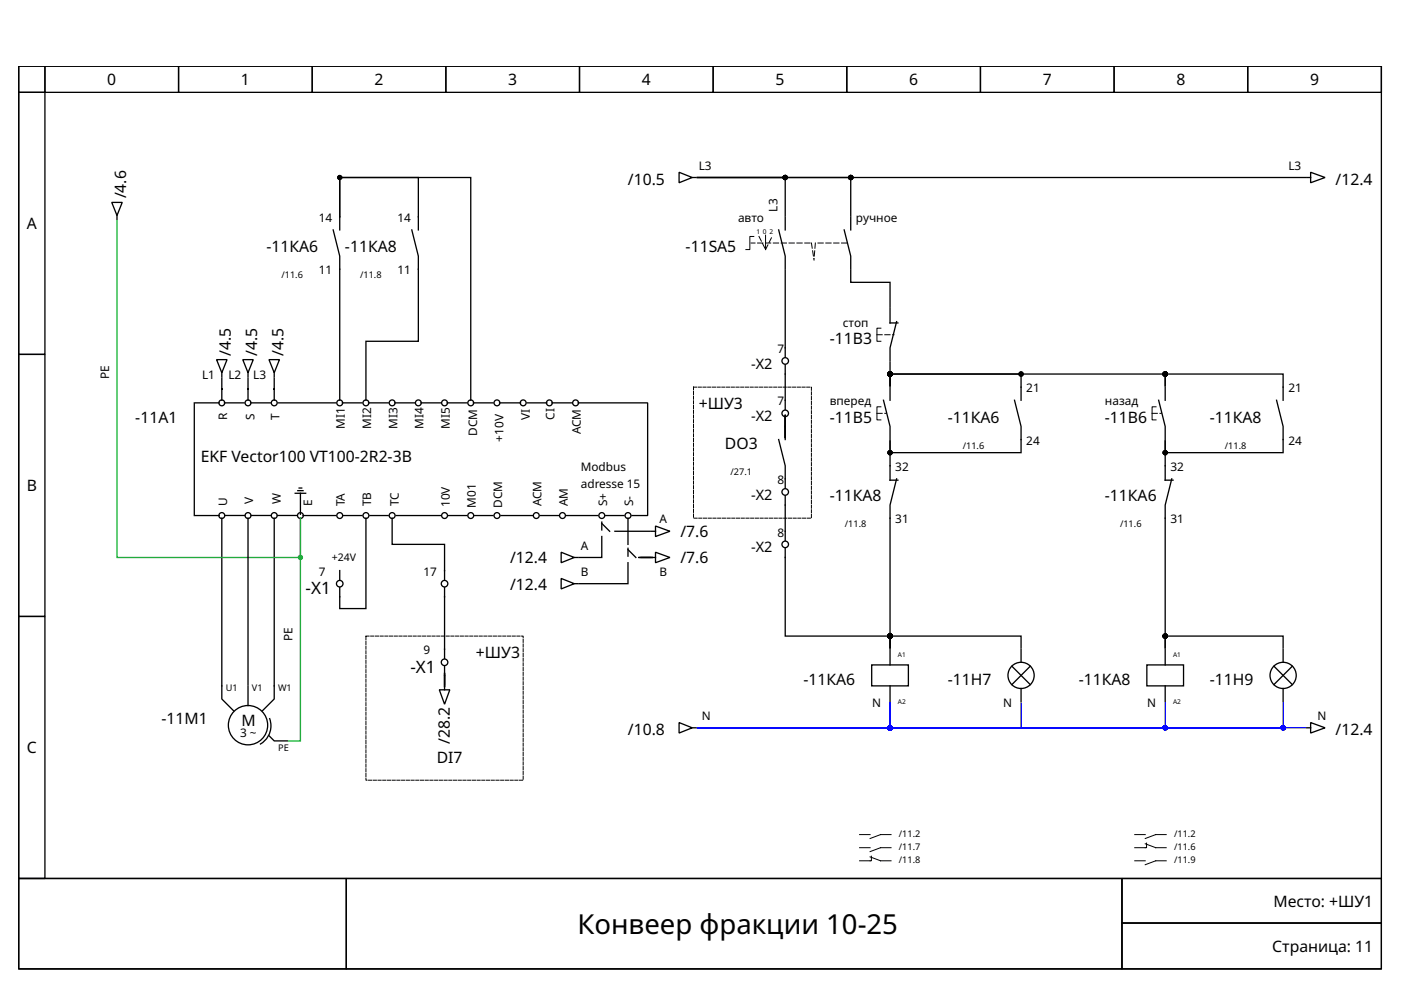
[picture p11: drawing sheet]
<svg xmlns="http://www.w3.org/2000/svg" width="297mm" height="210mm" viewBox="0 0 297 210" stroke-linecap="round" stroke-linejoin="round" font-family="sans-serif">
<g fill="none" stroke="#000" stroke-width=".28">
<path d="M4 14h288.9v172.3h-288.9zM4 14h5.5v5.6h-5.5zM4 19.6h5.5v55.5h-5.5zM9.5 14h28.4v5.6h-28.4zM37.9 14h28.3v5.6h-28.3zM66.2 14h28.3v5.6h-28.3zM94.5 14h28.4v5.6h-28.4zM122.9 14h28.3v5.6h-28.3zM151.2 14h28.3v5.6h-28.3zM179.5 14h28.4v5.6h-28.4zM207.9 14h28.3v5.6h-28.3zM236.2 14h28.3v5.6h-28.3z"/>
<path d="M264.5 14h28.4v5.6h-28.4zM144 36.5l2.8 1.1-2.8 1.1zM146.8 37.6h.8M147.9 37.6h128.9M147.9 37.6h32.5v8.1M147.9 37.6h18.6v8.1M277 37.6h.9M277.9 36.5l3 1.1-3 1.1zM23.7 42.9h2.2l-1.1 2.8zM24.8 45.7v.8M70.6 48.7l1.4 5.6v30.6M72 46v-8.4h16.7v11.1"/>
<path d="M72 46v-8.4h27.8v47.3M72 46v2.7M87.3 48.7l1.4 5.6v18.1h-11.1v12.5M165.1 48.7l1.4 5.6v2.8M166.5 57.4v18.3M166.5 46v2.7M179 48.7l1.4 5.6v2.8M180.4 57.4v2.5h8.3v5.2M180.4 46v2.7M4 75.1h5.5v55.6h-5.5zM45.9 76.3h2.2l-1.1 2.7zM47 79v.9"/>
<path d="M51.5 76.3h2.2l-1.1 2.7zM52.6 79v.9M57 76.3h2.3l-1.2 2.7zM58.1 79v.9M166.5 77.4v9.4M188.7 76.8v5M188.7 65.4v3.1h1.7M190.1 68.2l-1.4 5.5v2.8M41.2 85.4v23.9M41.5 85.4h5M47 80.1v4.8M47.6 85.4h4.2"/>
<path d="M52.6 80.1v4.8M53.1 85.4h4.2M58.1 80.1v4.8M59 85.4h12.2M72.6 85.4h4.2M78.1 85.4h4.2M83.7 85.4h4.2M89.3 85.4h4.1M94.8 85.4h4.2M100.4 85.4h4.1M105.9 85.4h4.5M111.8 85.4h4.1"/>
<path d="M117 85.4h4.2M122.6 85.4h14.7v23.9h-3.3M165.1 93.2l1.4 5.6v4.7M166.5 87.9v5zM166.5 88.5v4.7M187.3 84.9l1.4 5.5v2.8M188.7 81.8v-2.5h58.3v2.5v-2.5h25v5.6M188.7 81.8v-2.5h27.8v5.6M188.7 82.1v2.8M215.1 84.9l1.4 5.5v5.6h-27.8v-2.5v8.3h1.7M245.7 84.9l1.3 5.5v2.8M247 82.1v2.8"/>
<path d="M270.7 84.9l1.3 5.5v5.6h-25v-2.5v8.3h1.7M41.5 109.3h5M47 109.9v38.3l2.5 2.5M47.7 109.3h4.2M52.6 109.9v35.2M53.3 109.3h4.1M58.1 109.9v38.3l-2.5 2.5M58.8 109.3h4.2M62.6 104.6h2.2M63.1 104h1.2M63.4 103.5h.6M63.7 104.6v4.4"/>
<path d="M64.3 109.3h6.9M72.9 109.3h3.9M77.6 109.9v19.1h-5.6v-4.4M78.4 109.3h3.9M83.1 109.9v5.5h11.2v7.5M84 109.3h9.4M95.1 109.3h3.9M100.6 109.3h3.9M106.2 109.3h6.7M114.5 109.3h3.9M119 117.1l2.8 1.1-2.8 1.1zM120.1 109.3h6.7"/>
<path d="M121.8 118.2h.8M127.6 113.8v4.4h-4.7M127.6 111l1.7 1.6M127.6 110.7v1.7M128.4 109.3h3.9M130.4 112.6h7.5M133.1 119.3v4.5h-10.2M133.1 109.9v5.5M133.1 116.3v1.6M133.1 116.5l1.7 1.7M135.9 118.2h2.5h-3h2.5M138.1 112.6h.9"/>
<path d="M138.1 118.2h.9M139 111.5l3 1.1-3 1.2zM139 117.1l3 1.1-3 1.1zM166.5 105.1v9.5M166.5 116.3v18.6h22.2v2.5M190.1 101.5l-1.4 5.6v30.3M248.4 101.5l-1.4 5.6v30.3v-2.5h25v2.5M4 130.7h5.5v55.6h-5.5zM72 121v1.9M94.3 124.6v15M119 122.6l2.8 1.2-2.8 1.1zM121.8 123.8h.8"/>
<path d="M188.7 137.4v-3.2v.7h27.8v2.5M188.7 137.6v3.4M216.5 137.6v2.8M247 137.6v3.4M272 137.6v2.8M52.6 145.4v4.2M57 156l1.1 1.1h2.8M57.2 152.4a4.4 4.4 0 0 1-2 5.3M93.1 146.3h2.3l-1.1 3zM94.3 141.3v4.4v-3.1v2.5M94.3 145.4v.9M144 153.2l2.8 1.1-2.8 1.1z"/>
<path d="M146.8 154.3h.8M184.8 141h7.8v4.4h-7.8zM188.7 145.4v3.4M214.5 141.2l3.9 4M216.5 146v2.8M218.4 141.2l-3.9 4M243.2 141h7.7v4.4h-7.7zM247 145.4v3.4M270.1 141.2l3.9 4M272 146v2.8M274 141.2l-3.9 4M277 154.3h.9"/>
<path d="M277.9 153.2l3 1.1-3 1.1zM4 186.3h288.9v19.1h-288.9z"/>
<circle cx="166.5" cy="76.5" r=".69"/>
<circle cx="47" cy="85.4" r=".62"/>
<circle cx="52.6" cy="85.4" r=".62"/>
<circle cx="58.1" cy="85.4" r=".62"/>
<circle cx="72" cy="85.4" r=".62"/>
<circle cx="77.6" cy="85.4" r=".62"/>
<circle cx="83.1" cy="85.4" r=".62"/>
<circle cx="88.7" cy="85.4" r=".62"/>
<circle cx="94.3" cy="85.4" r=".62"/>
<circle cx="99.8" cy="85.4" r=".62"/>
<circle cx="105.4" cy="85.4" r=".62"/>
<circle cx="110.9" cy="85.4" r=".62"/>
<circle cx="116.5" cy="85.4" r=".62"/>
<circle cx="122" cy="85.4" r=".62"/>
<circle cx="166.5" cy="87.6" r=".69"/>
<circle cx="47" cy="109.3" r=".62"/>
<circle cx="52.6" cy="109.3" r=".62"/>
<circle cx="58.1" cy="109.3" r=".62"/>
<circle cx="63.7" cy="109.3" r=".62"/>
<circle cx="72" cy="109.3" r=".62"/>
<circle cx="77.6" cy="109.3" r=".62"/>
<circle cx="83.1" cy="109.3" r=".62"/>
<circle cx="94.3" cy="109.3" r=".62"/>
<circle cx="99.8" cy="109.3" r=".62"/>
<circle cx="105.4" cy="109.3" r=".62"/>
<circle cx="113.7" cy="109.3" r=".62"/>
<circle cx="119.3" cy="109.3" r=".62"/>
<circle cx="127.6" cy="109.3" r=".62"/>
<circle cx="133.1" cy="109.3" r=".62"/>
<circle cx="166.5" cy="104.3" r=".69"/>
<circle cx="166.5" cy="115.4" r=".69"/>
<circle cx="72" cy="123.8" r=".69"/>
<circle cx="94.3" cy="123.8" r=".69"/>
<circle cx="52.6" cy="153.8" r="4.2"/>
<circle cx="94.3" cy="140.4" r=".69"/>
<circle cx="216.5" cy="143.2" r="2.78"/>
<circle cx="272" cy="143.2" r="2.78"/>
</g>
<g fill="none" stroke="#000" stroke-width=".21">
<path d="M159.8 50.1h-.8v2.8h-.9M162.3 49.9v3M186.8 69.6h-.9v2.8h.9M186.8 86.3h-.9v2.7h.9M245.1 86.3h-.8v2.7h.8M182.3 177h2.2M182.3 179.7h2.2M188.9 177h-2.2l-2.2 .8M188.9 179.7h-2.2l-2.2 .9M240.6 177h2.2M242.8 178.9l2.2 .8h2.3M243.1 178.8v.9h-2.5"/>
<path d="M247.3 177h-2.3l-2.2 .8M4 186.3h69.4v19.1h-69.4zM73.4 186.3h164.5v19.1h-164.5zM184.5 181.7l2.2 .8h2.2M184.8 181.5v1h-2.5M237.9 186.3h55v9.4h-55zM237.9 195.7h55v9.7h-55zM240.6 182.5h2.2M247.3 182.5h-2.3l-2.2 .8"/>
</g>
<path d="M147 82.1h25v27.8h-25zM77.6 134.9h33.3v30.5h-33.3z" fill="none" stroke="#000" stroke-width=".21" stroke-dasharray=".7 .3"/>
<path d="M160.9 50.1l1.4 2.8M162.3 52.9l1.4-2.8M171.7 51.5h-12.4M172 51.5l.6 3.6M172.9 51.5l-.3 3.4M179.5 51.5h-6.6M185.9 71h3.6M185.9 87.6h2M244.3 87.6h1.9" fill="none" stroke="#000" stroke-width=".21" stroke-dasharray="1.1 .6"/>
<g fill="#000" stroke="#000" stroke-width=".28">
<circle cx="72" cy="37.6" r=".42"/>
<circle cx="166.5" cy="37.6" r=".42"/>
<circle cx="180.4" cy="37.6" r=".42"/>
<circle cx="188.7" cy="79.3" r=".42"/>
<circle cx="216.5" cy="79.3" r=".42"/>
<circle cx="247" cy="79.3" r=".42"/>
<circle cx="188.7" cy="96" r=".42"/>
<circle cx="247" cy="96" r=".42"/>
<circle cx="188.7" cy="134.9" r=".42"/>
<circle cx="247" cy="134.9" r=".42"/>
</g>
<path d="M147.9 154.3h128.9M216.5 149v5.3h-27.8v-5.3v5.3h-40.8M247 149v5.3h-99.1M272 149v5.3h-124.1" fill="none" stroke="#0001ff" stroke-width=".28"/>
<g fill="#0001ff" stroke="#0001ff" stroke-width=".28">
<circle cx="188.7" cy="154.3" r=".42"/>
<circle cx="272" cy="154.3" r=".42"/>
<circle cx="247" cy="154.3" r=".42"/>
</g>
<path d="M24.8 46.8v71.4h38.9v-8.3v47.2h-2.5" fill="none" stroke="#0eb22f" stroke-width=".28"/>
<circle cx="63.7" cy="118.2" r=".42" fill="#0eb22f" stroke="#0eb22f" stroke-width=".28"/>
<text font-size="5.8" x="122.4" y="198.1">Конвеер фракции 10-25</text>
<g font-size="3.6">
<text x="64.8" y="126">-X1</text>
<text x="87" y="142.6">-X1</text>
</g>
<g font-size="3.3">
<text x="22.7" y="18.1">0</text>
<text x="51.1" y="18.1">1</text>
<text x="79.4" y="18.1">2</text>
<text x="107.7" y="18.1">3</text>
<text x="136.1" y="18.1">4</text>
<text x="164.4" y="18.1">5</text>
<text x="192.8" y="18.1">6</text>
<text x="221.1" y="18.1">7</text>
<text x="249.4" y="18.1">8</text>
<text x="277.8" y="18.1">9</text>
<text x="133.1" y="39.2">/10.5</text>
<text x="283.2" y="39.2">/12.4</text>
<text x="26.7" y="42.1" transform="rotate(-90 26.7 42.1)">/4.6</text>
<text x="5.7" y="48.6">A</text>
<text x="56.5" y="53.5">-11КA6</text>
<text x="73.1" y="53.5">-11КA8</text>
<text x="145.4" y="53.5">-11SA5</text>
<text x="49" y="75.4" transform="rotate(-90 49 75.4)">/4.5</text>
<text x="54.5" y="75.4" transform="rotate(-90 54.5 75.4)">/4.5</text>
<text x="60.1" y="75.4" transform="rotate(-90 60.1 75.4)">/4.5</text>
<text x="175.9" y="72.9">-11B3</text>
<text x="28.7" y="89.6">-11A1</text>
<text x="148.1" y="86.8">+ШУ3</text>
<text x="175.9" y="89.6">-11B5</text>
<text x="200.9" y="89.6">-11КA6</text>
<text x="234.3" y="89.6">-11B6</text>
<text x="256.5" y="89.6">-11КA8</text>
<text x="153.7" y="95.1">DO3</text>
<text x="42.6" y="97.9">EKF Vector100 VT100-2R2-3B</text>
<text x="5.7" y="104.2">B</text>
<text x="175.9" y="106.3">-11КA8</text>
<text x="234.3" y="106.3">-11КA6</text>
<text x="144.3" y="113.9">/7.6</text>
<text x="108.1" y="119.4">/12.4</text>
<text x="144.3" y="119.4">/7.6</text>
<text x="108.1" y="125">/12.4</text>
<text x="100.9" y="139.6">+ШУ3</text>
<text x="170.4" y="145.1">-11КA6</text>
<text x="200.9" y="145.1">-11H7</text>
<text x="228.7" y="145.1">-11КA8</text>
<text x="256.5" y="145.1">-11H9</text>
<text x="34.2" y="153.5">-11M1</text>
<text x="51.2" y="154">M</text>
<text x="133.1" y="155.8">/10.8</text>
<text x="283.2" y="155.8">/12.4</text>
<text x="5.7" y="159.7">C</text>
<text x="92.6" y="161.8">DI7</text>
<text x="95.4" y="157.6" transform="rotate(-90 95.4 157.6)">/28.2</text>
<text x="270" y="192.2">Место: +ШУ1</text>
<text x="269.7" y="201.8">Страница: 11</text>
</g>
<g font-size="3.1">
<text x="159.3" y="78.2">-X2</text>
<text x="159.3" y="89.3">-X2</text>
<text x="159.3" y="106">-X2</text>
<text x="159.3" y="117.1">-X2</text>
</g>
<g font-size="2.5">
<text x="148.1" y="36">L3</text>
<text x="273.2" y="36">L3</text>
<text x="67.6" y="47.1">14</text>
<text x="84.3" y="47.1">14</text>
<text x="156.5" y="47.1">авто</text>
<text x="164.8" y="44.9" transform="rotate(-90 164.8 44.9)">L3</text>
<text x="181.5" y="47.1">ручное</text>
<text x="67.6" y="58.2">11</text>
<text x="84.3" y="58.2">11</text>
<text x="178.7" y="69.3">стоп</text>
<text x="164.8" y="74.9">7</text>
<text x="23.1" y="80.3" transform="rotate(-90 23.1 80.3)">PE</text>
<text x="42.9" y="80.4">L1</text>
<text x="48.4" y="80.4">L2</text>
<text x="53.7" y="80.4">L3</text>
<text x="217.6" y="83.2">21</text>
<text x="273.2" y="83.2">21</text>
<text x="48.1" y="89" transform="rotate(-90 48.1 89)">R</text>
<text x="54" y="89" transform="rotate(-90 54 89)">S</text>
<text x="59.3" y="89" transform="rotate(-90 59.3 89)">T</text>
<text x="112.3" y="89" transform="rotate(-90 112.3 89)">VI</text>
<text x="117.6" y="89" transform="rotate(-90 117.6 89)">CI</text>
<text x="164.8" y="86">7</text>
<text x="175.9" y="86">вперед</text>
<text x="234.3" y="86">назад</text>
<text x="73.1" y="91" transform="rotate(-90 73.1 91)">MI1</text>
<text x="78.7" y="91" transform="rotate(-90 78.7 91)">MI2</text>
<text x="84.3" y="91" transform="rotate(-90 84.3 91)">MI3</text>
<text x="89.8" y="91" transform="rotate(-90 89.8 91)">MI4</text>
<text x="95.4" y="91" transform="rotate(-90 95.4 91)">MI5</text>
<text x="101.2" y="92.4" transform="rotate(-90 101.2 92.4)">DCM</text>
<text x="106.8" y="93.6" transform="rotate(-90 106.8 93.6)">+10V</text>
<text x="123.1" y="92.1" transform="rotate(-90 123.1 92.1)">ACM</text>
<text x="217.6" y="94.3">24</text>
<text x="273.2" y="94.3">24</text>
<text x="123.1" y="99.9">Modbus</text>
<text x="189.8" y="99.9">32</text>
<text x="248.2" y="99.9">32</text>
<text x="48.1" y="107.4" transform="rotate(-90 48.1 107.4)">U</text>
<text x="53.7" y="106.9" transform="rotate(-90 53.7 106.9)">V</text>
<text x="59.5" y="106.9" transform="rotate(-90 59.5 106.9)">W</text>
<text x="66.2" y="107.4" transform="rotate(-90 66.2 107.4)">E</text>
<text x="73.1" y="107.4" transform="rotate(-90 73.1 107.4)">TA</text>
<text x="78.7" y="107.4" transform="rotate(-90 78.7 107.4)">TB</text>
<text x="84.5" y="107.4" transform="rotate(-90 84.5 107.4)">TC</text>
<text x="95.4" y="107.5" transform="rotate(-90 95.4 107.5)">10V</text>
<text x="100.9" y="107.6" transform="rotate(-90 100.9 107.6)">M01</text>
<text x="106.5" y="107.6" transform="rotate(-90 106.5 107.6)">DCM</text>
<text x="114.8" y="107.4" transform="rotate(-90 114.8 107.4)">ACM</text>
<text x="120.4" y="107.4" transform="rotate(-90 120.4 107.4)">AM</text>
<text x="123.1" y="103.5">adresse 15</text>
<text x="128.7" y="107.4" transform="rotate(-90 128.7 107.4)">S+</text>
<text x="134.3" y="107.4" transform="rotate(-90 134.3 107.4)">S-</text>
<text x="164.8" y="102.6">8</text>
<text x="139.8" y="111">A</text>
<text x="164.8" y="113.8">8</text>
<text x="189.8" y="111">31</text>
<text x="248.2" y="111">31</text>
<text x="123.1" y="116.5">A</text>
<text x="67.6" y="122.1">7</text>
<text x="89.8" y="122.1">17</text>
<text x="123.1" y="122.1">B</text>
<text x="139.8" y="122.1">B</text>
<text x="62" y="135.9" transform="rotate(-90 62 135.9)">PE</text>
<text x="89.8" y="138.8">9</text>
<text x="184.9" y="149.9">N</text>
<text x="212.7" y="149.9">N</text>
<text x="243.2" y="149.9">N</text>
<text x="148.8" y="152.6">N</text>
<text x="279.4" y="152.6">N</text>
<text x="50.9" y="156.3">3 ~</text>
</g>
<text font-size="2.2" x="70.4" y="119">+24V</text>
<g font-size="1.9">
<text x="59.7" y="59">/11.6</text>
<text x="76.3" y="59">/11.8</text>
<text x="204.1" y="95.1">/11.6</text>
<text x="259.7" y="95.1">/11.8</text>
<text x="154.9" y="100.7">/27.1</text>
<text x="179.1" y="111.8">/11.8</text>
<text x="237.5" y="111.8">/11.6</text>
<text x="47.9" y="146.5">U1</text>
<text x="53.4" y="146.5">V1</text>
<text x="59" y="146.5">W1</text>
<text x="59" y="159.3">PE</text>
<text x="190.6" y="177.4">/11.2</text>
<text x="248.9" y="177.4">/11.2</text>
<text x="190.6" y="180.1">/11.7</text>
<text x="190.6" y="182.9">/11.8</text>
<text x="248.9" y="180.1">/11.6</text>
<text x="248.9" y="182.9">/11.9</text>
</g>
<g font-size="1.4">
<text x="160.4" y="49.6">1</text>
<text x="161.8" y="49.6">0</text>
<text x="163.1" y="49.6">2</text>
<text x="190.4" y="139.3">A1</text>
<text x="248.7" y="139.3">A1</text>
<text x="190.4" y="149.3">A2</text>
<text x="248.7" y="149.3">A2</text>
</g>
</svg>
